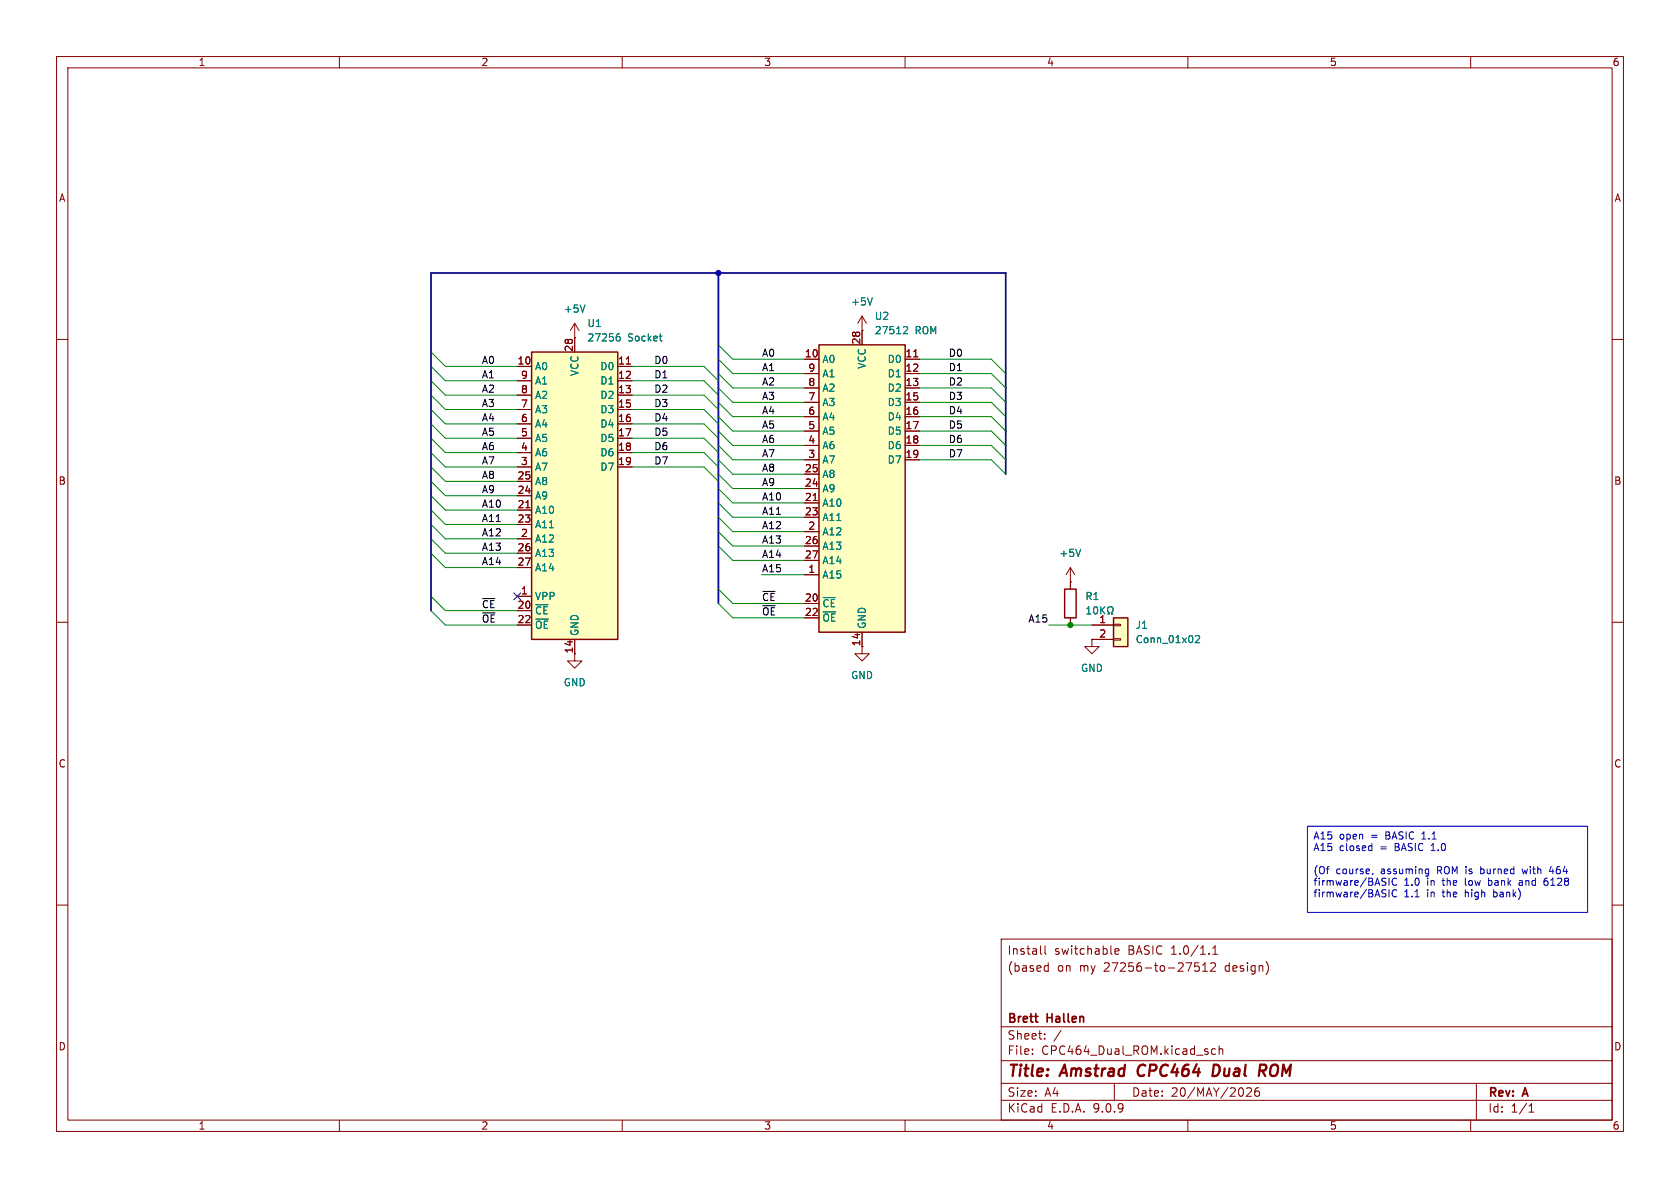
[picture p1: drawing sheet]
<svg xmlns="http://www.w3.org/2000/svg" width="297mm" height="210mm" viewBox="0 0 297 210" stroke-linecap="round" stroke-linejoin="round" font-family="sans-serif">
<g fill="none" stroke="#840000" stroke-width=".18">
<path d="M10 10h277v190h-277zM12 12h273v186h-273zM60 10v2M110 10v2M160 10v2M210 10v2M260 10v2M152.4 58.4h.1M152.4 55.9l-.8 1.3M152.4 55.9l.8 1.3M152.4 55.9v2.5M10 60h2"/>
<path d="M285 60h2M10 110h2M152.4 114.3v1.3h1.3l-1.3 1.2-1.3-1.2h1.3M189.2 102.9v1.2M189.2 109.2v1.3M285 110h2M10 160h2M177 166h108v32h-108zM184 168.6l.2 .1M184.7 167.2v1.3l.3 .2M184.9 170.7l.4 .1M185.3 170.2v1.5"/>
<path d="M185.3 171.6l-.4 .1M197.1 168.2l.7-.1-.1-.3-.4-.1-.2 .2 .1 .7h.5M212 170.2h-.8v.7l.2-.1h.5l.1 .3v.5l-.3 .1-.5-.1M212.6 171.7h.9M212.6 170.6l.4-.4v1.5M214 170.3l.6-.1 .2 .1 .1 .3-.9 1.1h.9M214.4 167.6l.4-.4v1.5M214.4 168.7h.8M285 160h2M60 198v2M110 198v2M160 198v2"/>
<path d="M177 194.5h108M177 191.5h108M177 187.5h108M177 181.5h108M182.5 186.3v.1M182.5 185.5v.1M184.7 183.6v.1M184.7 182.8v.1M187.6 182.1l-1.3 2M197 191.5v3M210 198v2M214.9 185.5l-.4-.1-.3 .3v.4l.1 .2h.6"/>
<path d="M215.5 185.5l.2-.1 .4 .1 .1 .9M215.5 184.9v1.5M220.4 192.4l.6-.1 .2 .1v.3l-.9 1.1h.9M222.5 192.3a.59 .59 0 0 0-.7 .6v.6l.2 .2 .4 .1 .2-.1 .1-.5-.2-.3h-.4l-.3 .3M260 198v2M261 191.5v6.5M270.3 196.6h.9M270.3 195.5l.4-.4v1.5"/>
</g>
<path d="M201.4 188.5a1.27 1.27 0 0 0 0 1.6M215.3 188.3l-.7-.1-.3 2h.5l.5-.3M222.8 188.2l.9 .1a.58 .58 0 0 1-.3 1h-.7M223.1 189.3l.6 .9" fill="none" stroke="#840000" stroke-width=".4"/>
<path d="M188.2 104.1h2v5.1h-2z" fill="none" stroke="#840000" stroke-width=".25"/>
<path d="M154.2 52.6l-.4 1.3M192.1 108.5h.7M192.1 107.6l.4-.3v1.2M193.9 108.4a.69 .69 0 0 0-.3-1.1 .72 .72 0 0 0 .2 1.2h.1M194.6 107.3v1.2M194.8 107.8l.5 .7M195.3 107.3l-.7 .7M195.8 108.5h.3v-.2a.54 .54 0 0 1-.3-.8 .54 .54 0 0 1 .8-.2 .58 .58 0 0 1-.1 1v.2h.3" fill="none" stroke="#008484" stroke-width=".18"/>
<path d="M196.8 109.2h2.6v5.1h-2.6z" fill="#ffffc2"/>
<path d="M196.8 109.2h2.6v5.1h-2.6z" fill="none" stroke="#840000" stroke-width=".25"/>
<path d="M193 113v1.3h1.3l-1.3 1.3-1.2-1.3h1.2M193 113h.1M193 110.5h3.8M193 113h3.8M196.8 110.4h1.3v.2h-1.3zM196.8 112.9h1.3v.3h-1.3z" fill="none" stroke="#840000" stroke-width=".18"/>
<path d="M211.4 112.5l.4-.2 .3 .4-.8 .9h.8" fill="none" stroke="#008484" stroke-width=".18"/>
<path d="M144.8 61h15.2v50.8h-15.2z" fill="#ffffc2"/>
<path d="M144.8 61h15.2v50.8h-15.2z" fill="none" stroke="#840000" stroke-width=".25"/>
<g fill="none" stroke="#840000" stroke-width=".18">
<path d="M152.4 58.4v2.6M142.2 63.5h2.6M142.2 66h2.6M142.2 68.6h2.6M142.2 71.1h2.6M142.2 73.7h2.6M142.2 76.2h2.6M142.2 78.7h2.6M160 63.5h2.6M160 66h2.6M160 68.6h2.6M160 71.1h2.6"/>
<path d="M160 73.7h2.6M160 76.2h2.6M160 78.7h2.6M161.5 63.1h.8M142.2 81.3h2.6M142.2 83.8h2.6M142.2 86.4h2.6M142.2 88.9h2.6M142.2 91.4h2.6M142.2 94h2.6M142.2 96.5h2.6M142.2 99.1h2.6"/>
<path d="M143.8 88.5h.7M160 81.3h2.6M142.2 101.6h2.6M142.2 106.7h2.6M142.2 109.2h2.6M152.4 111.8v2.5"/>
</g>
<path d="M159.9 57.7l.4 .1 .2 .3-.8 .9h.8" fill="none" stroke="#008484" stroke-width=".18"/>
<path d="M94 62.2h15.2v50.8h-15.2z" fill="#ffffc2"/>
<path d="M94 62.2h15.2v50.8h-15.2z" fill="none" stroke="#840000" stroke-width=".25"/>
<g fill="none" stroke="#840000" stroke-width=".18">
<path d="M101.6 59.7h.1M101.6 57.2v5M101.6 57.2l-.8 1.2M101.6 57.2l.8 1.2M152.4 58.4h.1M152.4 58.4v2.6M91.4 64.8h2.6M91.4 67.3h2.6M91.4 69.9h2.6M91.4 72.4h2.6M91.4 74.9h2.6M91.4 77.5h2.6"/>
<path d="M109.2 64.8h2.6M109.2 67.3h2.6M109.2 69.9h2.6M109.2 72.4h2.6M109.2 74.9h2.6M109.2 77.5h2.6M110.7 64.4h.8M142.2 63.5h2.6M142.2 66h2.6M142.2 68.6h2.6M142.2 71.1h2.6M142.2 73.7h2.6"/>
<path d="M142.2 76.2h2.6M142.2 78.7h2.6M160 63.5h2.6M160 66h2.6M160 68.6h2.6M160 71.1h2.6M160 73.7h2.6M160 76.2h2.6M160 78.7h2.6M161.5 63.1h.8M91.4 80h2.6M91.4 82.6h2.6"/>
<path d="M91.4 85.1h2.6M91.4 87.6h2.6M91.4 90.2h2.6M91.4 92.7h2.6M91.4 95.3h2.6M91.4 97.8h2.6M93 89.8h.7M109.2 80h2.6M109.2 82.6h2.6M142.2 81.3h2.6M142.2 83.8h2.6M142.2 86.4h2.6"/>
<path d="M142.2 88.9h2.6M142.2 91.4h2.6M142.2 94h2.6M142.2 96.5h2.6M142.2 99.1h2.6M143.8 88.5h.7M160 81.3h2.6M91.4 100.3h2.6M91.4 105.4h2.6M91.4 108h2.6M91.4 110.5h2.6M101.6 113v3.8h1.3l-1.3 1.3-1.3-1.3h1.3"/>
<path d="M142.2 101.6h2.6M142.2 106.7h2.6M142.2 109.2h2.6M152.4 111.8v2.5M189.2 102.9h.1M189.2 100.3l-.7 1.3M189.2 100.3l.8 1.3M189.2 100.3v3.8M189.2 109.2v1.3M193 113h.1M193 110.5h3.8M193 113h3.8"/>
</g>
<g fill="none" stroke="#008484" stroke-width=".18">
<path d="M103.4 53.9l-.4 1.3M109.2 59.5h.2l.3 .2-.1 .4-.4 .2M109.5 59l-.3 .1M116.6 59.4h.4M154.2 52.6l-.4 1.3M159.9 57.7l.4 .1 .2 .3-.8 .9h.8M116.9 60.3h.1M191 97.1l-.4 1.3M192.1 108.5h.7M192.1 107.6l.4-.3v1.2M193.9 108.4a.69 .69 0 0 0-.3-1.1 .72 .72 0 0 0 .2 1.2h.1M194.6 107.3v1.2"/>
<path d="M194.8 107.8l.5 .7M195.3 107.3l-.7 .7M195.8 108.5h.3v-.2a.54 .54 0 0 1-.3-.8 .54 .54 0 0 1 .8-.2 .58 .58 0 0 1-.1 1v.2h.3M211.4 112.5l.4-.2 .3 .4-.8 .9h.8"/>
</g>
<path d="M127 48.3v58.4M177.8 83.8v-35.5h-101.6v59.7" fill="none" stroke="#000084" stroke-width=".3"/>
<g fill="none" stroke="#008400" stroke-width=".18">
<path d="M76.2 77.5l2.5 2.5h12.7M76.2 69.9l2.5 2.5h12.7M76.2 64.8l2.5 2.5h12.7M76.2 67.3l2.5 2.6h12.7M76.2 62.2l2.5 2.6h12.7M76.2 72.4l2.5 2.5h12.7M76.2 74.9l2.5 2.6h12.7M111.8 72.4h12.7l2.5 2.5M111.8 67.3h12.7l2.5 2.6M111.8 69.9h12.7l2.5 2.5M111.8 64.8h12.7l2.5 2.5M111.8 74.9h12.7l2.5 2.6"/>
<path d="M111.8 77.5h12.7l2.5 2.5M127 76.2l2.5 2.5h12.7M127 78.7l2.5 2.6h12.7M127 73.7l2.5 2.5h12.7M127 66l2.5 2.6h12.7M127 63.5l2.5 2.5h12.7M127 61l2.5 2.5h12.7M127 68.6l2.5 2.5h12.7M127 71.1l2.5 2.6h12.7M162.6 78.7h12.7l2.5 2.6M162.6 76.2h12.7l2.5 2.5M162.6 68.6h12.7l2.5 2.5"/>
<path d="M162.6 66h12.7l2.5 2.6M162.6 63.5h12.7l2.5 2.5M162.6 71.1h12.7l2.5 2.6M162.6 73.7h12.7l2.5 2.5M76.2 80l2.5 2.6h12.7M76.2 92.7l2.5 2.6h12.7M76.2 95.3l2.5 2.5h12.7M76.2 97.8l2.5 2.5h12.7M76.2 87.6l2.5 2.6h12.7M76.2 82.6l2.5 2.5h12.7M76.2 85.1l2.5 2.5h12.7M76.2 90.2l2.5 2.5h12.7"/>
<path d="M111.8 80h12.7l2.5 2.6M111.8 82.6h12.7l2.5 2.5M127 81.3l2.5 2.5h12.7M127 86.4l2.5 2.5h12.7M127 91.4l2.5 2.6h12.7M127 83.8l2.5 2.6h12.7M127 94l2.5 2.5h12.7M127 88.9l2.5 2.5h12.7M127 96.5l2.5 2.6h12.7M162.6 81.3h12.7l2.5 2.5M76.2 108l2.5 2.5h12.7M76.2 105.4l2.5 2.6h12.7"/>
<path d="M127 106.7l2.5 2.5h12.7M127 104.1l2.5 2.6h12.7M134.6 101.6h7.6M185.4 110.5h7.6"/>
</g>
<path d="M90.8 104.8l1.2 1.2M92 104.8l-1.2 1.2" fill="none" stroke="#000084" stroke-width=".18"/>
<g fill="none" stroke="#0000c2" stroke-width=".18">
<path d="M231.1 146.1h49.6v15.2h-49.6zM242.2 149.5l.3 .1M242.5 149.1v1.3M242.5 150.3l-.3 .1M242.7 154.4l-.1 .2M245.6 155.2v1.3M245.6 157.3v1.2M246.1 155.8a.51 .51 0 0 0 .2 .6 .51 .51 0 0 0 .6 0M246.9 157.4a.6 .6 0 0 0-.8 .4 .6 .6 0 0 0 .5 .7l.3-.1M251.4 148.3h.7M251.5 147.4h-.1M252.2 153.6l.4 .1"/>
<path d="M252.6 153.6v1l-.1 .2-.4 .1M252.6 154.4l-.4 .1M253 150.4h.7M253.1 149.4l-.1 .1M261.8 153.2v1.3M261.8 154.4l.1 .1M261.9 153.6l-.1 .1M263.2 155.2v1.3M263.2 156.4l.1 .1M263.3 155.7h-.1M264.1 157.3v1.2M264.1 158.5h.1"/>
<path d="M264.2 157.7l-.1 .1M269 155.7h-.4M269 156h-.3l-.2 .2 .1 .2 .4 .1M269.1 153.6l.2 .9 .3-.6M273.1 155.4a.99 .99 0 0 0 0 1h.5M273.6 155.8l-.4-.1-.2 .3M274.2 153.1l-.3 .9h.8"/>
</g>
<circle cx="189.2" cy="110.5" r=".46" fill="#008400" stroke="#008400" stroke-width=".18"/>
<circle cx="127" cy="48.3" r=".46" fill="#000084" stroke="#000084" stroke-width=".18"/>
<g font-size="2.8" fill="#840000">
<text x="178" y="190.9">Title:</text>
<text x="187.7" y="190.9">Amstrad</text>
<text x="202" y="190.9">CPC464</text>
<text x="216" y="190.9">Dual</text>
<text x="225" y="190.9">ROM</text>
</g>
<g font-size="2.1" fill="#840000">
<text x="178" y="172">(based</text>
<text x="178" y="169">Install</text>
<text x="186.4" y="169">switchable</text>
<text x="186.9" y="172">on</text>
<text x="190.9" y="172">my</text>
<text x="195.3" y="172">27256-to-27512</text>
<text x="199.5" y="169">BASIC 1.0/1.1</text>
<text x="216.8" y="172">design)</text>
<text x="178" y="184">Sheet:</text>
<text x="178" y="181.2">Brett</text>
<text x="185.2" y="181.2">Hallen</text>
<text x="178" y="186.7">File:</text>
<text x="184.1" y="186.7">CPC464_Dual_ROM.kicad_sch</text>
<text x="178" y="196.9">KiCad</text>
<text x="178" y="194.1">Size:</text>
<text x="184.7" y="194.1">A4</text>
<text x="185.7" y="196.9">E.D.A.</text>
<text x="193.3" y="196.9">9.0.9</text>
<text x="200" y="194.1">Date:</text>
<text x="207" y="194.1">20/MAY/2026</text>
<text x="263" y="194.3">Rev:</text>
<text x="263" y="196.9">Id:</text>
<text x="267.1" y="196.9">1/1</text>
<text x="269.4" y="194.3">A</text>
</g>
<g font-size="1.8" fill="#840000">
<text x="35" y="11.9">1</text>
<text x="85" y="11.9">2</text>
<text x="135" y="11.9">3</text>
<text x="185" y="11.9">4</text>
<text x="235" y="11.9">5</text>
<text x="285" y="11.9">6</text>
<text x="10.3" y="35.9">A</text>
<text x="285.3" y="35.9">A</text>
<text x="91.4" y="64.5">10</text>
<text x="101.3" y="62.3" transform="rotate(-90 101.3 62.3)">28</text>
<text x="109.2" y="64.5">11</text>
<text x="142.2" y="63.2">10</text>
<text x="142.8" y="65.8">9</text>
<text x="152.1" y="61" transform="rotate(-90 152.1 61)">28</text>
<text x="160" y="63.2">11</text>
<text x="160" y="65.8">12</text>
<text x="92" y="67.1">9</text>
<text x="92" y="69.6">8</text>
<text x="109.2" y="67.1">12</text>
<text x="109.2" y="69.6">13</text>
<text x="142.8" y="68.3">8</text>
<text x="142.8" y="70.9">7</text>
<text x="160" y="68.3">13</text>
<text x="160" y="70.9">15</text>
<text x="92" y="72.1">7</text>
<text x="92" y="74.7">6</text>
<text x="92" y="77.2">5</text>
<text x="109.2" y="72.1">15</text>
<text x="109.2" y="74.7">16</text>
<text x="109.2" y="77.2">17</text>
<text x="142.8" y="73.4">6</text>
<text x="142.8" y="75.9">5</text>
<text x="160" y="73.4">16</text>
<text x="160" y="75.9">17</text>
<text x="92" y="79.8">4</text>
<text x="92" y="82.3">3</text>
<text x="109.2" y="79.8">18</text>
<text x="109.2" y="82.3">19</text>
<text x="142.2" y="83.6">25</text>
<text x="142.8" y="78.5">4</text>
<text x="142.8" y="81">3</text>
<text x="160" y="78.5">18</text>
<text x="160" y="81">19</text>
<text x="10.3" y="85.9">B</text>
<text x="91.4" y="84.8">25</text>
<text x="91.4" y="87.4">24</text>
<text x="91.4" y="89.9">21</text>
<text x="142.2" y="86.1">24</text>
<text x="142.2" y="88.6">21</text>
<text x="285.3" y="85.9">B</text>
<text x="91.4" y="92.5">23</text>
<text x="92" y="95">2</text>
<text x="142.2" y="91.2">23</text>
<text x="142.8" y="93.7">2</text>
<text x="91.4" y="97.5">26</text>
<text x="91.4" y="100.1">27</text>
<text x="142.2" y="96.3">26</text>
<text x="142.2" y="98.8">27</text>
<text x="142.8" y="101.3">1</text>
<text x="91.4" y="107.7">20</text>
<text x="92" y="105.2">1</text>
<text x="142.2" y="106.4">20</text>
<text x="91.4" y="110.2">22</text>
<text x="142.2" y="109">22</text>
<text x="194.2" y="112.8">2</text>
<text x="101.3" y="115.6" transform="rotate(-90 101.3 115.6)">14</text>
<text x="152.1" y="114.3" transform="rotate(-90 152.1 114.3)">14</text>
<text x="10.3" y="135.9">C</text>
<text x="285.3" y="135.9">C</text>
<text x="10.3" y="185.9">D</text>
<text x="285.3" y="185.9">D</text>
<text x="35" y="199.9">1</text>
<text x="85" y="199.9">2</text>
<text x="135" y="199.9">3</text>
<text x="185" y="199.9">4</text>
<text x="235" y="199.9">5</text>
<text x="285" y="199.9">6</text>
</g>
<g font-size="1.8" fill="#008484">
<text x="99.6" y="55.5">+5V</text>
<text x="103.8" y="58">U1</text>
<text x="150.4" y="54.2">+5V</text>
<text x="154.6" y="56.7">U2</text>
<text x="154.6" y="59.3">27512</text>
<text x="161.8" y="59.3">ROM</text>
<text x="94.5" y="65.6">A0</text>
<text x="103.8" y="60.6">27256</text>
<text x="106" y="65.6">D0</text>
<text x="111" y="60.6">Socket</text>
<text x="145.3" y="64.4">A0</text>
<text x="153.3" y="65.3" transform="rotate(-90 153.3 65.3)">VCC</text>
<text x="156.8" y="64.4">D0</text>
<text x="94.5" y="68.2">A1</text>
<text x="94.5" y="70.7">A2</text>
<text x="102.5" y="66.6" transform="rotate(-90 102.5 66.6)">VCC</text>
<text x="106" y="68.2">D1</text>
<text x="106" y="70.7">D2</text>
<text x="145.3" y="66.9">A1</text>
<text x="145.3" y="69.4">A2</text>
<text x="145.3" y="72">A3</text>
<text x="156.8" y="66.9">D1</text>
<text x="156.8" y="69.4">D2</text>
<text x="156.8" y="72">D3</text>
<text x="94.5" y="73.3">A3</text>
<text x="94.5" y="75.8">A4</text>
<text x="106" y="73.3">D3</text>
<text x="106" y="75.8">D4</text>
<text x="145.3" y="74.5">A4</text>
<text x="145.3" y="77.1">A5</text>
<text x="156.8" y="74.5">D4</text>
<text x="156.8" y="77.1">D5</text>
<text x="94.5" y="78.3">A5</text>
<text x="94.5" y="80.9">A6</text>
<text x="94.5" y="83.4">A7</text>
<text x="106" y="78.3">D5</text>
<text x="106" y="80.9">D6</text>
<text x="106" y="83.4">D7</text>
<text x="145.3" y="79.6">A6</text>
<text x="145.3" y="82.1">A7</text>
<text x="156.8" y="79.6">D6</text>
<text x="156.8" y="82.1">D7</text>
<text x="94.5" y="86">A8</text>
<text x="94.5" y="88.5">A9</text>
<text x="145.3" y="84.7">A8</text>
<text x="145.3" y="87.2">A9</text>
<text x="145.3" y="89.8">A10</text>
<text x="94.5" y="91">A10</text>
<text x="94.5" y="93.6">A11</text>
<text x="145.3" y="92.3">A11</text>
<text x="145.3" y="94.8">A12</text>
<text x="94.5" y="96.1">A12</text>
<text x="94.5" y="98.7">A13</text>
<text x="94.5" y="101.2">A14</text>
<text x="145.3" y="97.4">A13</text>
<text x="145.3" y="99.9">A14</text>
<text x="187.2" y="98.7">+5V</text>
<text x="94.5" y="106.3">VPP</text>
<text x="145.3" y="102.5">A15</text>
<text x="145.3" y="107.5">~{CE}</text>
<text x="191.8" y="106.3">R1</text>
<text x="94.5" y="108.8">~{CE}</text>
<text x="94.5" y="111.4">~{OE}</text>
<text x="102.5" y="112.5" transform="rotate(-90 102.5 112.5)">GND</text>
<text x="145.3" y="110.1">~{OE}</text>
<text x="153.3" y="111.3" transform="rotate(-90 153.3 111.3)">GND</text>
<text x="194.2" y="110.2">1</text>
<text x="200.7" y="111.4">J1</text>
<text x="200.7" y="113.9">Conn_01x02</text>
<text x="191" y="119">GND</text>
<text x="99.6" y="121.5">GND</text>
<text x="150.4" y="120.2">GND</text>
</g>
<g font-size="1.8">
<text x="85.1" y="64.4">A0</text>
<text x="115.6" y="64.4">D0</text>
<text x="134.6" y="63.2">A0</text>
<text x="134.6" y="65.7">A1</text>
<text x="167.6" y="63.2">D0</text>
<text x="167.6" y="65.7">D1</text>
<text x="85.1" y="67">A1</text>
<text x="85.1" y="69.5">A2</text>
<text x="115.6" y="69.5">D2</text>
<text x="115.6" y="67">D1</text>
<text x="134.6" y="70.8">A3</text>
<text x="134.6" y="68.2">A2</text>
<text x="167.6" y="70.8">D3</text>
<text x="167.6" y="68.2">D2</text>
<text x="85.1" y="77.1">A5</text>
<text x="85.1" y="74.6">A4</text>
<text x="85.1" y="72">A3</text>
<text x="115.6" y="72">D3</text>
<text x="115.6" y="77.1">D5</text>
<text x="115.6" y="74.6">D4</text>
<text x="134.6" y="75.9">A5</text>
<text x="134.6" y="73.3">A4</text>
<text x="167.6" y="75.9">D5</text>
<text x="167.6" y="73.3">D4</text>
<text x="85.1" y="82.2">A7</text>
<text x="85.1" y="79.7">A6</text>
<text x="115.6" y="82.2">D7</text>
<text x="115.6" y="79.7">D6</text>
<text x="134.6" y="83.5">A8</text>
<text x="134.6" y="80.9">A7</text>
<text x="134.6" y="78.4">A6</text>
<text x="167.6" y="78.4">D6</text>
<text x="167.6" y="80.9">D7</text>
<text x="85.1" y="89.8">A10</text>
<text x="85.1" y="87.3">A9</text>
<text x="85.1" y="84.7">A8</text>
<text x="134.6" y="88.6">A10</text>
<text x="134.6" y="86">A9</text>
<text x="85.1" y="94.9">A12</text>
<text x="85.1" y="92.4">A11</text>
<text x="134.6" y="93.6">A12</text>
<text x="134.6" y="91.1">A11</text>
<text x="85.1" y="97.4">A13</text>
<text x="85.1" y="100">A14</text>
<text x="134.6" y="101.3">A15</text>
<text x="134.6" y="98.7">A14</text>
<text x="134.6" y="96.2">A13</text>
<text x="85.1" y="107.6">~{CE}</text>
<text x="134.6" y="106.3">~{CE}</text>
<text x="85.1" y="110.1">~{OE}</text>
<text x="134.6" y="108.9">~{OE}</text>
<text x="181.7" y="110.1">A15</text>
</g>
<g font-size="1.8" fill="#0000c2">
<text x="232.1" y="148.7">A15</text>
<text x="236.8" y="148.7">open</text>
<text x="242.5" y="148.7">=</text>
<text x="245.2" y="148.7">BASIC</text>
<text x="251.8" y="148.7">1.1</text>
<text x="232.1" y="150.8">A15</text>
<text x="232.1" y="154.9">(Of</text>
<text x="236.2" y="154.9">course,</text>
<text x="236.8" y="150.8">closed</text>
<text x="244.1" y="150.8">=</text>
<text x="244.2" y="154.9">assuming</text>
<text x="246.9" y="150.8">BASIC</text>
<text x="253.5" y="150.8">1.0</text>
<text x="254.4" y="154.9">ROM is</text>
<text x="262.4" y="154.9">burned</text>
<text x="270" y="154.9">with</text>
<text x="275" y="154.9">464</text>
<text x="232.1" y="156.9">firmware/BASIC</text>
<text x="232.1" y="159">firmware/BASIC</text>
<text x="248.2" y="156.9">1.0</text>
<text x="248.2" y="159">1.1</text>
<text x="252.4" y="156.9">in</text>
<text x="252.4" y="159">in</text>
<text x="255.3" y="156.9">the</text>
<text x="255.3" y="159">the</text>
<text x="259.5" y="156.9">low</text>
<text x="259.5" y="159">high</text>
<text x="263.8" y="156.9">bank</text>
<text x="264.7" y="159">bank)</text>
<text x="269.4" y="156.9">and</text>
<text x="274" y="156.9">6128</text>
</g>
</svg>
